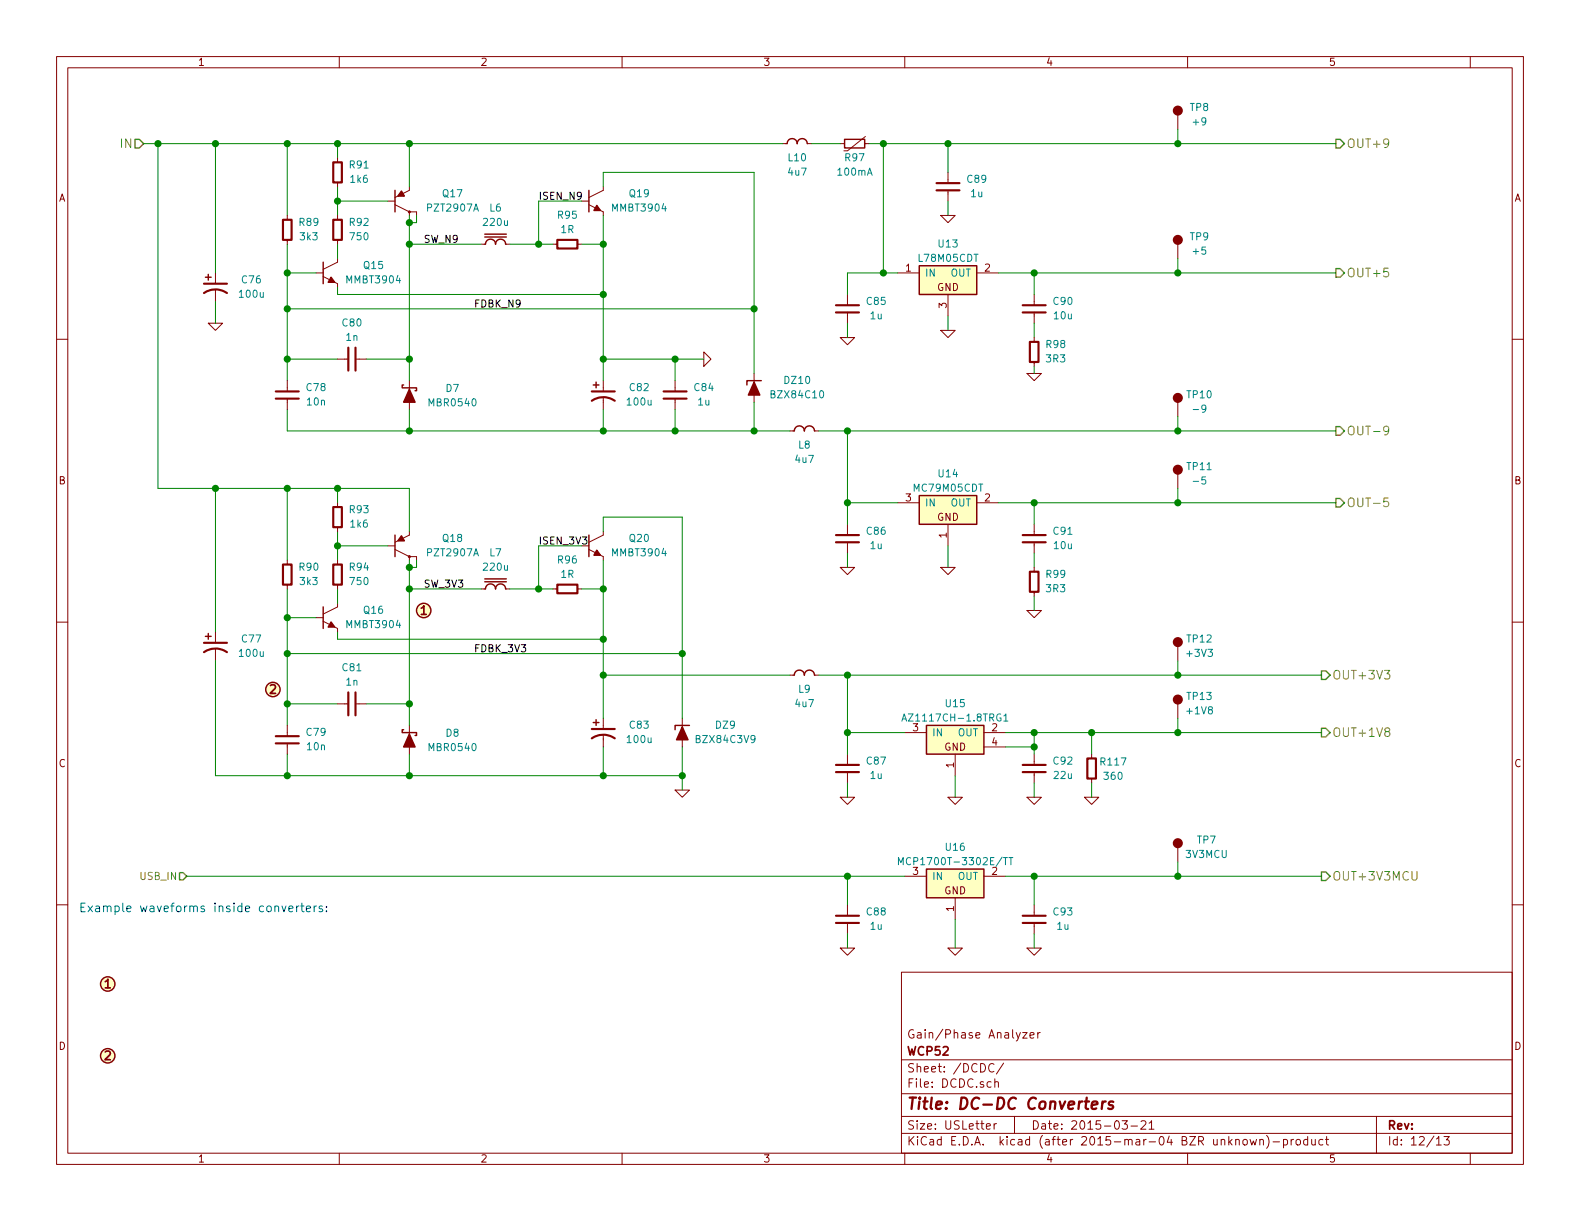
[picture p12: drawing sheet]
<svg xmlns="http://www.w3.org/2000/svg" width="279mm" height="216mm" viewBox="0 0 279 216" stroke-linecap="round" stroke-linejoin="round" font-family="sans-serif">
<g fill="none" stroke="#840000" stroke-width=".18">
<path d="M10 10h259.4v195.9h-259.4zM12 12h255.4v191.9h-255.4zM60 10v2M110 10v2M160 10v2M210 10v2M260 10v2M50.8 38.1v.8M59.7 27.9v.8M59.7 32.3v.7M59.7 38.1v.8M68.6 35.6h1.2"/>
<path d="M69.8 36.2l2.6 1.3M72.4 33v.7l-2.6 1.2M72.4 37.5v.6M72.4 37.5h1.3v.6M102.9 35.6h1.2M104.1 36.2l2.6 1.3v.6M106.7 33v.7l-2.6 1.2M138.4 25.4h.8M142.7 25.4h.8M148.6 25.4h.8M152.9 25.4h.8M153 24.1l-3.1 2.6h-.7"/>
<path d="M166.4 38.1h2.5l-1.3 1.3zM167.6 30.5v1.9M167.6 33.7v1.9M208.3 20.3v2.6M10 60h2M36.8 57.2h2.6l-1.3 1.2zM38.1 48.3v1.9M38.1 51.2v2.1M50.8 42.4v.8M55.9 48.3h1.2M57.1 48.9l2.6 1.3v.6M59.7 45.7v.7l-2.6 1.2"/>
<path d="M59.7 42.4v.8M85.1 43.2h.8M89.4 43.2h.8M97.8 43.2h.8M102.1 43.2h.8M148.6 59.7h2.5l-1.2 1.3zM149.9 52.1v1.9M149.9 55.2v2M158.7 48.3h3.9M166.4 58.4h2.5l-1.3 1.3zM167.6 52.1v3.8M172.7 48.3h3.8"/>
<path d="M182.9 52.1v1.9M182.9 55.2v2M182.9 59.7v.8M208.3 43.2v2.5M267.4 60h2M50.8 67.3v1.9M50.8 70.5v1.9M59.7 63.5h1.9M62.9 63.5h1.9M72.4 67.3v1.5M72.4 71.1v1.3M106.7 67.3v1.9"/>
<path d="M106.7 70.2v2.2M119.4 67.3v1.9M119.4 70.5v1.9M124.5 62.2l1.2 1.3-1.2 1.3zM133.3 66v1.6M133.3 69.9v1.2M139.7 76.2h.8M144 76.2h.8M181.6 66h2.5l-1.2 1.3zM182.9 64v.8M208.3 71.1v2.6M50.8 99.1v.7"/>
<path d="M59.7 88.9v.8M59.7 93.2v.8M59.7 99.1v.7M68.6 96.5h1.2M69.8 97.2l2.6 1.2M72.4 94v.6l-2.6 1.3M72.4 98.4v.7M72.4 98.4h1.3v.7M102.9 96.5h1.2M104.1 97.2l2.6 1.2v.7M106.7 94v.6l-2.6 1.3M149.9 92.7v1.9"/>
<path d="M149.9 95.9v1.9M158.7 88.9h3.9M167.6 92.7v3.8M172.7 88.9h3.8M182.9 92.7v1.9M182.9 95.9v1.9M208.3 83.8v2.6M10 110h2M38.1 111.8v1.9M38.1 114.7v2.1M50.8 103.4v.7M55.9 109.2h1.2"/>
<path d="M57.1 109.9l2.6 1.2v.7M59.7 103.4v.7M59.7 106.7v.6l-2.6 1.3M85.1 104.1h.8M89.4 104.1h.8M97.8 104.1h.8M102.1 104.1h.8M139.7 119.4h.8M144 119.4h.8M148.6 100.3h2.5l-1.2 1.3zM166.4 100.3h2.5l-1.3 1.3zM181.6 108h2.5l-1.2 1.2z"/>
<path d="M182.9 100.3v.8M182.9 104.6v.8M208.3 114.3v2.5M267.4 110h2M50.8 128.3v1.9M50.8 131.4v2M59.7 124.5h1.9M62.9 124.5h1.9M72.4 128.3v1.5M72.4 132.1v1.3M106.7 127v1.9M106.7 129.9v2.2"/>
<path d="M119.4 139.7h2.5l-1.3 1.3zM120.6 127v1.5M120.6 130.8v1.3M149.9 133.4v1.9M149.9 136.5v1.9M160 129.5h3.8M168.9 133.4v3.8M174 129.5h3.8M174 132.1h3.8M182.9 133.4v1.9M182.9 136.5v1.9M193 133.4v.7"/>
<path d="M193 137.7v.7M208.3 124.5v2.5M10 160h2M148.6 141h2.5l-1.2 1.2zM160 154.9h3.8M167.6 141h2.6l-1.3 1.2zM168.9 158.8v3.8M174 154.9h3.8M181.6 141h2.5l-1.2 1.2zM191.8 141h2.5l-1.3 1.2zM208.3 149.9v2.5M267.4 160h2"/>
<path d="M148.6 167.6h2.5l-1.2 1.3zM149.9 160v1.9M149.9 163.2v1.9M159.4 171.9h108v32h-108zM167.6 167.6h2.6l-1.3 1.3zM181.6 167.6h2.5l-1.2 1.3zM182.9 160v1.9M182.9 163.2v1.9M159.4 197.4h108M159.4 193.4h108M159.4 187.4h108M174.4 199.2l.7-.2v-.2l-.4-.1-.3 .2 .1 .7h.6"/>
<path d="M175.8 188.2a.7 .7 0 0 0-.9 .2 .7 .7 0 0 0 .1 1 .55 .55 0 0 0 .8 0M175.8 198.7v1M175.9 191.4l.2-.1h.4l.1 1M175.9 190.8v1.5M176.2 198.7l-.4 .3M177.5 188l-1.3 1.9M179.4 197.4v3M180.8 182.6h.8l-.8 1h.8M182.1 183.1l.8-.2-.1-.2-.4-.1-.3 .2 .1 .7h.6M183.5 182.6v1M183.9 182.6l-.4 .3M198.4 198.2h1l-.5 .6 .4 .1v.6l-.2 .2-.7-.2"/>
<path d="M200 199.1h1.1M201.8 198.3l.2-.1h.4l.2 .4-.9 1.1h.9M203.2 198.6l.4-.4v1.5M203.2 199.7h.9M243.4 197.4v6.5M60 203.9v2M110 203.9v2M159.4 200.4h108M160 203.9v2M210 203.9v2M219.9 201.6l.2-.1 .4 .1 .1 .6-.2 .2-.3 .1-.2-.2zM221.1 201.5l.3 1 .2-.7 .3 .7 .3-1"/>
<path d="M222.8 201.6l.2-.1h.4v1M222.8 201.5v1M224 200.8a1.71 1.71 0 0 1 0 2.2M225.1 201.9h1.2M227 201.5h.4l.3 .3-.1 .6h-.6M227 201.5v1.5M228.3 201.5v1M228.8 201.5l-.5 .3M229.3 201.6l.2-.1 .4 .1 .1 .6-.2 .2-.3 .1-.2-.2zM231.2 201.5h-.4l-.3 .3 .1 .5 .2 .2 .4-.1M231.2 201v1.5M232 201.5v.9l.4 .1 .2-.2"/>
<path d="M232.6 201.5v1M233.9 201.5h-.4l-.3 .3 .1 .5 .2 .2 .4-.1M234.4 201.5h.5M234.6 201v1.3l.3 .2M254 201.4l.4-.4v1.5M254 202.5h.9M255.3 201h1l-.5 .5 .4 .2v.6l-.2 .2-.7-.2M260 203.9v2"/>
</g>
<path d="M193.1 195.4l1-.2-.1-.4h-.6l-.3 .2v1l.2 .1 .6-.1M195 194.8l-.2 1.3M195.5 194.8a.54 .54 0 0 0-.6 .3M196.9 194.8h-.5l-.3 .3 .2 .3 .5 .1v.3l-.1 .2-.2 .1-.5-.1" fill="none" stroke="#840000" stroke-width=".41"/>
<g fill="none" stroke="#840000" stroke-width=".25">
<path d="M69.8 33.7v3.8M104.1 33.7v3.8M139.2 25.4a.89 .89 0 0 1 .9-.9 .89 .89 0 0 1 .9 .9 .89 .89 0 0 1 .9-.9 .89 .89 0 0 1 .8 .9M149.4 24.6h3.5v1.6h-3.5zM36.3 49h1M36.8 48.5v1M57.1 46.4v3.8M85.7 41.4h3.8M85.7 41.9h3.8M85.9 43.2a.89 .89 0 0 1 .8-.9 .89 .89 0 0 1 .9 .9 .89 .89 0 0 1 .9-.9 .89 .89 0 0 1 .9 .9M162.6 47h10.1v5.1h-10.1zM71.4 68.1h-.3v.5h2.6v.5h-.3"/>
<path d="M104.9 68.1h1M105.4 67.6v1M134.6 67.3h-2.5v.8M140.5 76.2a.89 .89 0 0 1 .9-.9 .89 .89 0 0 1 .8 .9 .89 .89 0 0 1 .9-.9 .89 .89 0 0 1 .9 .9M69.8 94.6v3.8M104.1 94.6v3.8M162.6 87.6h10.1v5.1h-10.1zM36.3 112.5h1M36.8 112v1M57.1 107.3v3.8M85.7 102.4h3.8M85.7 102.9h3.8"/>
<path d="M85.9 104.1a.89 .89 0 0 1 .8-.8 .89 .89 0 0 1 .9 .8 .89 .89 0 0 1 .9-.8 .89 .89 0 0 1 .9 .8M140.5 119.4a.89 .89 0 0 1 .9-.9 .89 .89 0 0 1 .8 .9 .89 .89 0 0 1 .9-.9 .89 .89 0 0 1 .9 .9M71.4 129h-.3v.5h2.6v.5h-.3M104.9 127.8h1M105.4 127.3v1M121.9 128.3h-2.5v.7M163.8 128.3h10.2v5.1h-10.2zM163.8 153.7h10.2v5.1h-10.2z"/>
<circle cx="74.9" cy="107.9" r="1.27"/>
<circle cx="48.3" cy="121.9" r="1.27"/>
<circle cx="19" cy="174" r="1.27"/>
<circle cx="19" cy="186.7" r="1.27"/>
</g>
<g fill="#840000" stroke="#840000" stroke-width=".25">
<path d="M58.5 49l.7 .9h-1.2z"/>
<path d="M105.5 36.3l.7 .9h-1.2z"/>
<path d="M133.3 67.6l1.1 2.3h-2.1z"/>
<path d="M58.5 110l.7 .9h-1.2z"/>
<path d="M105.5 97.3l.7 .9h-1.2z"/>
<path d="M120.6 128.5l1.1 2.3h-2.1z"/>
<path d="M72.4 68.8l1 2.3h-2z"/>
<path d="M72.4 129.8l1 2.3h-2z"/>
<path d="M71 33.8l.5 .9h-1.1z"/>
<path d="M71 94.7l.5 .9h-1.1z"/>
<circle cx="208.3" cy="149.1" r=".76"/>
<circle cx="208.3" cy="19.6" r=".76"/>
<circle cx="208.3" cy="42.4" r=".76"/>
<circle cx="208.3" cy="70.4" r=".76"/>
<circle cx="208.3" cy="83.1" r=".76"/>
<circle cx="208.3" cy="113.5" r=".76"/>
<circle cx="208.3" cy="123.7" r=".76"/>
</g>
<g fill="none" stroke="#840000" stroke-width=".38">
<path d="M50 38.9h1.6v3.5h-1.6zM58.9 28.7h1.6v3.6h-1.6zM58.9 38.9h1.6v3.5h-1.6zM165.6 33.7h4.1M165.6 32.4h4.1M36.1 51.8a3.6 3.6 0 0 1 4 0M36.1 50.2h4M98.6 42.4h3.5v1.5h-3.5zM147.8 55.2h4.1M147.8 54h4.1M180.8 55.2h4.1M180.8 54h4.1"/>
<path d="M48.8 69.2h4M48.8 70.5h4M61.6 61.5v4M62.9 61.5v4M104.6 70.9a3.6 3.6 0 0 1 4.1 0M104.6 69.2h4.1M117.3 69.2h4.1M117.3 70.5h4.1M182.1 60.5h1.5v3.5h-1.5zM50 99.8h1.6v3.6h-1.6zM58.9 89.7h1.6v3.5h-1.6zM58.9 99.8h1.6v3.6h-1.6z"/>
<path d="M147.8 95.9h4.1M147.8 94.6h4.1M180.8 95.9h4.1M180.8 94.6h4.1M36.1 115.3a3.6 3.6 0 0 1 4 0M36.1 113.7h4M98.6 103.4h3.5v1.5h-3.5zM182.1 101.1h1.5v3.5h-1.5zM48.8 131.4h4M48.8 130.2h4M61.6 122.4v4.1M62.9 122.4v4.1"/>
<path d="M104.6 130.6a3.6 3.6 0 0 1 4.1 0M104.6 128.9h4.1M147.8 136.5h4.1M147.8 135.3h4.1M180.8 136.5h4.1M180.8 135.3h4.1M192.3 134.1h1.5v3.6h-1.5zM147.8 163.2h4.1M147.8 161.9h4.1M180.8 163.2h4.1M180.8 161.9h4.1"/>
</g>
<path d="M245.6 76l-.3 .3-.5-.1-.1-.2 .1-.5a.48 .48 0 0 1 .7 0 1 1 0 0 1-.4 1.4h-.3M245.5 88.1h-.7l-.1 .7 .2-.2 .5 .1 .2 .2v.4l-.3 .3h-.4l-.2-.2M245.2 129.4l-.3-.3 .1-.2a.48 .48 0 0 1 .7 0l.1 .2-.2 .2-.6 .2v.6a.48 .48 0 0 0 .8-.2v-.3l-.3-.2M249.7 154.1l.1 1.4a.48 .48 0 0 0 .8-.2v-1.2" fill="none" stroke="#848400" stroke-width=".18"/>
<path d="M23.9 24.6h.7l.8 .8-.8 .8h-.7zM236.2 24.6h.8l.7 .8-.7 .8h-.8zM236.2 47.5h.8l.7 .8-.7 .7h-.8zM236.2 75.4h.8l.7 .8-.7 .8h-.8zM236.2 88.1h.8l.7 .8-.7 .8h-.8zM233.7 118.6h.7l.8 .8-.8 .7h-.7zM233.7 128.8h.7l.8 .7-.8 .8h-.7zM31.7 154.3h.7l.6 .6-.6 .7h-.7zM233.7 154.2h.7l.8 .7-.8 .8h-.7z" fill="none" stroke="#848400" stroke-width=".25"/>
<g fill="#ffffc2" stroke="#ffffc2" stroke-width=".25">
<path d="M162.6 47h10.1v5.1h-10.1z"/>
<path d="M162.6 87.6h10.1v5.1h-10.1z"/>
<path d="M163.8 128.3h10.2v5.1h-10.2z"/>
<path d="M163.8 153.7h10.2v5.1h-10.2z"/>
<circle cx="74.9" cy="107.9" r="1.27"/>
<circle cx="48.3" cy="121.9" r="1.27"/>
<circle cx="19" cy="174" r="1.27"/>
<circle cx="19" cy="186.7" r="1.27"/>
</g>
<path d="M159.5 127.5l.4-1.3 .4 1.3M159.6 127.1h.6M177.5 126.6l.4-.4v1.3M177.5 127.5h.7M158.9 152.9v-1.3l.4 .9 .4-.9v1.3M178.4 151.6h.7M178.8 151.6v1.3" fill="none" stroke="#008484" stroke-width=".18"/>
<g fill="#840000" stroke="#840000" stroke-width=".18">
<circle cx="72.4" cy="37.5" r=".18"/>
<circle cx="72.4" cy="98.4" r=".18"/>
</g>
<g fill="none" stroke="#008400" stroke-width=".18">
<path d="M25.4 25.4h113M27.9 25.4v61h44.5v7.6M38.1 25.4v22.9M50.8 25.4v12.7M59.7 25.4v2.5M59.7 33v5.1M59.7 35.6h8.9M72.4 25.4v7.6M72.4 38.1v29.2M73.7 38.1v1.3h-1.3M102.9 35.6h-7.7v7.6M106.7 33v-2.5h26.6v35.5"/>
<path d="M106.7 38.1v29.2M143.5 25.4h5.1M153.7 25.4h82.5M156.2 25.4v22.9M167.6 25.4v5.1M167.6 35.6v2.5M208.3 22.9v2.5M38.1 53.3v3.9M50.8 43.2v24.1M50.8 48.3h5.1M50.8 54.6h82.5M59.7 43.2v2.5"/>
<path d="M59.7 50.8v1.3h47M72.4 43.2h12.7M90.2 43.2h7.6M102.9 43.2h3.8M149.9 57.2v2.5M158.7 48.3h-8.8v3.8M167.6 55.9v2.5M176.5 48.3h59.7M182.9 48.3v3.8M182.9 57.2v2.5M208.3 45.7v2.6M50.8 63.5h8.9"/>
<path d="M50.8 72.4v3.8h88.9M64.8 63.5h7.6M72.4 72.4v3.8M106.7 72.4v3.8M106.7 63.5h17.8M119.4 63.5v3.8M119.4 72.4v3.8M133.3 71.1v5.1M144.8 76.2h91.4M149.9 76.2v16.5M182.9 64.8v1.2M208.3 73.7v2.5"/>
<path d="M38.1 86.4v25.4M50.8 86.4v12.7M59.7 86.4v2.5M59.7 94v5.1M59.7 96.5h8.9M72.4 99.1v29.2M73.7 99.1v1.2h-1.3M102.9 96.5h-7.7v7.6M106.7 94v-2.6h13.9v35.6M106.7 99.1v27.9M149.9 97.8v2.5M149.9 88.9h8.8"/>
<path d="M167.6 96.5v3.8M176.5 88.9h59.7M182.9 88.9v3.8M182.9 97.8v2.5M208.3 86.4v2.5M38.1 116.8v20.4h82.5M50.8 104.1v24.2M50.8 109.2h5.1M50.8 115.6h69.8M59.7 104.1v2.6M59.7 111.8v1.2h47M72.4 104.1h12.7"/>
<path d="M90.2 104.1h7.6M102.9 104.1h3.8M106.7 119.4h33M144.8 119.4h88.9M149.9 119.4v14M182.9 105.4v2.6M208.3 116.8v2.6M50.8 133.4v3.8M50.8 124.5h8.9M64.8 124.5h7.6M72.4 133.4v3.8M106.7 132.1v5.1"/>
<path d="M120.6 132.1v7.6M149.9 138.4v2.6M149.9 129.5h10.1M168.9 137.2v3.8M177.8 129.5h55.9M177.8 132.1h5.1M182.9 129.5v3.9M182.9 138.4v2.6M193 129.5v3.9M193 138.4v2.6M208.3 127v2.5M33 154.9h127"/>
<path d="M149.9 154.9v5.1M177.8 154.9h55.9M182.9 154.9v5.1M208.3 152.4v2.5M149.9 165.1v2.5M168.9 162.6v5M182.9 165.1v2.5"/>
</g>
<g fill="#008400" stroke="#008400" stroke-width=".25">
<circle cx="59.7" cy="35.6" r=".51"/>
<circle cx="72.4" cy="43.2" r=".51"/>
<circle cx="72.4" cy="63.5" r=".51"/>
<circle cx="50.8" cy="63.5" r=".51"/>
<circle cx="72.4" cy="76.2" r=".51"/>
<circle cx="106.7" cy="52.1" r=".51"/>
<circle cx="50.8" cy="48.3" r=".51"/>
<circle cx="59.7" cy="25.4" r=".51"/>
<circle cx="106.7" cy="43.2" r=".51"/>
<circle cx="95.3" cy="43.2" r=".51"/>
<circle cx="106.7" cy="76.2" r=".51"/>
<circle cx="133.4" cy="54.6" r=".51"/>
<circle cx="50.8" cy="54.6" r=".51"/>
<circle cx="106.7" cy="63.5" r=".51"/>
<circle cx="133.4" cy="76.2" r=".51"/>
<circle cx="50.8" cy="25.4" r=".51"/>
<circle cx="59.7" cy="96.5" r=".51"/>
<circle cx="72.4" cy="104.1" r=".51"/>
<circle cx="72.4" cy="124.5" r=".51"/>
<circle cx="50.8" cy="124.5" r=".51"/>
<circle cx="72.4" cy="137.2" r=".51"/>
<circle cx="106.7" cy="113" r=".51"/>
<circle cx="50.8" cy="109.2" r=".51"/>
<circle cx="59.7" cy="86.4" r=".51"/>
<circle cx="106.7" cy="104.1" r=".51"/>
<circle cx="95.3" cy="104.1" r=".51"/>
<circle cx="106.7" cy="137.2" r=".51"/>
<circle cx="120.7" cy="115.6" r=".51"/>
<circle cx="50.8" cy="115.6" r=".51"/>
<circle cx="50.8" cy="86.4" r=".51"/>
<circle cx="120.7" cy="137.2" r=".51"/>
<circle cx="27.9" cy="25.4" r=".51"/>
<circle cx="106.7" cy="119.4" r=".51"/>
<circle cx="38.1" cy="25.4" r=".51"/>
<circle cx="38.1" cy="86.4" r=".51"/>
<circle cx="50.8" cy="137.2" r=".51"/>
<circle cx="119.4" cy="76.2" r=".51"/>
<circle cx="119.4" cy="63.5" r=".51"/>
<circle cx="72.4" cy="25.4" r=".51"/>
<circle cx="167.6" cy="25.4" r=".51"/>
<circle cx="149.9" cy="76.2" r=".51"/>
<circle cx="149.9" cy="88.9" r=".51"/>
<circle cx="182.9" cy="48.3" r=".51"/>
<circle cx="182.9" cy="88.9" r=".51"/>
<circle cx="149.9" cy="119.4" r=".51"/>
<circle cx="149.9" cy="129.5" r=".51"/>
<circle cx="182.9" cy="132.1" r=".51"/>
<circle cx="182.9" cy="129.5" r=".51"/>
<circle cx="149.9" cy="154.9" r=".51"/>
<circle cx="182.9" cy="154.9" r=".51"/>
<circle cx="72.4" cy="39.4" r=".51"/>
<circle cx="72.4" cy="100.3" r=".51"/>
<circle cx="208.3" cy="154.9" r=".51"/>
<circle cx="208.3" cy="25.4" r=".51"/>
<circle cx="208.3" cy="48.3" r=".51"/>
<circle cx="208.3" cy="76.2" r=".51"/>
<circle cx="208.3" cy="88.9" r=".51"/>
<circle cx="208.3" cy="119.4" r=".51"/>
<circle cx="208.3" cy="129.5" r=".51"/>
<circle cx="156.2" cy="48.3" r=".51"/>
<circle cx="156.2" cy="25.4" r=".51"/>
<circle cx="193" cy="129.5" r=".51"/>
</g>
<path d="M53.4 159.7v1.3l.4 .2M51.1 160.7l.7-.1-.1-.3-.4-.1-.2 .2 .1 .7h.5M52.5 160.2v1M52.9 160.2l-.3 .1-.1 .2M53.2 160.2h.6M54.2 160.7l.7-.1-.1-.3-.4-.1-.2 .2 .1 .7h.5M55.5 160.2v1M56 160.2l-.3 .1-.2 .2M57 160.3l-.4-.1-.2 .2 .1 .2 .5 .2v.3h-.6M57.7 161.1v.1M57.7 160.3v.1" fill="none" stroke="#0000c2" stroke-width=".18"/>
<text font-size="2.8" fill="#840000" x="160.4" y="196.2">Title: DC-DC Converters</text>
<g font-size="2.1" fill="#848400">
<text x="21.3" y="26.2">IN</text>
<text x="238.2" y="26.2">OUT+9</text>
<text x="238.2" y="49">OUT+5</text>
<text x="238.2" y="77">OUT-9</text>
<text x="238.2" y="89.7">OUT-5</text>
<text x="235.6" y="120.1">OUT+3V3</text>
<text x="235.6" y="130.3">OUT+1V8</text>
<text x="235.6" y="155.7">OUT+3V3MCU</text>
</g>
<g font-size="2.1" fill="#840000">
<text x="74.3" y="108.7">1</text>
<text x="47.7" y="122.7">2</text>
<text x="18.5" y="174.8">1</text>
<text x="160.4" y="183.6">Gain/Phase Analyzer</text>
<text x="18.5" y="187.5">2</text>
<text x="160.4" y="189.6">Sheet: /DCDC/</text>
<text x="160.4" y="186.6">WCP52</text>
<text x="160.4" y="192.3">File: DCDC.sch</text>
<text x="160.4" y="202.5">KiCad E.D.A. kicad (after 2015-mar-04 BZR unknown)-product</text>
<text x="160.4" y="199.7">Size: USLetter</text>
<text x="182.4" y="199.7">Date: 2015-03-21</text>
<text x="245.4" y="199.7">Rev:</text>
<text x="245.4" y="202.5">Id: 12/13</text>
</g>
<text font-size="2.1" fill="#0000c2" x="14" y="161.3">Example waveforms inside converters:</text>
<g font-size="1.8" fill="#840000">
<text x="35" y="11.6">1</text>
<text x="85" y="11.6">2</text>
<text x="135" y="11.6">3</text>
<text x="185" y="11.6">4</text>
<text x="235" y="11.6">5</text>
<text x="10.4" y="35.6">A</text>
<text x="267.8" y="35.6">A</text>
<text x="160.2" y="48">1</text>
<text x="165.7" y="51.4">GND</text>
<text x="174.1" y="48">2</text>
<text x="167.4" y="54.5" transform="rotate(-90 167.4 54.5)">3</text>
<text x="10.4" y="85.6">B</text>
<text x="160.2" y="88.6">3</text>
<text x="174.1" y="88.6">2</text>
<text x="267.8" y="85.6">B</text>
<text x="165.7" y="92.1">GND</text>
<text x="167.4" y="95.1" transform="rotate(-90 167.4 95.1)">1</text>
<text x="175.4" y="129.3">2</text>
<text x="175.4" y="131.8">4</text>
<text x="10.4" y="135.6">C</text>
<text x="167" y="132.7">GND</text>
<text x="168.7" y="135.7" transform="rotate(-90 168.7 135.7)">1</text>
<text x="267.8" y="135.6">C</text>
<text x="161.4" y="154.7">3</text>
<text x="175.4" y="154.7">2</text>
<text x="167" y="158.1">GND</text>
<text x="168.7" y="161.1" transform="rotate(-90 168.7 161.1)">1</text>
<text x="10.4" y="185.6">D</text>
<text x="267.8" y="185.6">D</text>
<text x="35" y="205.5">1</text>
<text x="85" y="205.5">2</text>
<text x="135" y="205.5">3</text>
<text x="185" y="205.5">4</text>
<text x="235" y="205.5">5</text>
</g>
<g font-size="1.8" fill="#008484">
<text x="210.5" y="19.6">TP8</text>
<text x="211.1" y="22.1">+9</text>
<text x="61.9" y="29.8">R91</text>
<text x="139.4" y="28.5">L10</text>
<text x="149.5" y="28.5">R97</text>
<text x="62" y="32.3">1k6</text>
<text x="78.3" y="34.8">Q17</text>
<text x="111.4" y="34.8">Q19</text>
<text x="139.4" y="31">4u7</text>
<text x="148.2" y="31">100mA</text>
<text x="171.1" y="32.3">C89</text>
<text x="171.7" y="34.8">1u</text>
<text x="53" y="39.9">R89</text>
<text x="61.9" y="39.9">R92</text>
<text x="75.7" y="37.4">PZT2907A</text>
<text x="85.6" y="39.9">220u</text>
<text x="86.6" y="37.4">L6</text>
<text x="98.7" y="38.7">R95</text>
<text x="99.2" y="41.2">1R</text>
<text x="108.4" y="37.4">MMBT3904</text>
<text x="53.1" y="42.5">3k3</text>
<text x="62" y="42.5">750</text>
<text x="64.4" y="47.5">Q15</text>
<text x="162.6" y="46.3">L78M05CDT</text>
<text x="166" y="43.7">U13</text>
<text x="210.5" y="42.5">TP9</text>
<text x="211.1" y="45">+5</text>
<text x="42.4" y="52.6">100u</text>
<text x="42.8" y="50.1">C76</text>
<text x="61.4" y="50.1">MMBT3904</text>
<text x="153.3" y="53.9">C85</text>
<text x="163.6" y="48.9">IN</text>
<text x="168" y="48.9">OUT</text>
<text x="186.3" y="53.9">C90</text>
<text x="60.6" y="57.7">C80</text>
<text x="153.9" y="56.4">1u</text>
<text x="186.4" y="56.4">10u</text>
<text x="61.2" y="60.2">1n</text>
<text x="185.1" y="61.5">R98</text>
<text x="185.1" y="64.1">3R3</text>
<text x="54.3" y="69.1">C78</text>
<text x="54.4" y="71.7">10n</text>
<text x="76" y="71.8">MBR0540</text>
<text x="78.9" y="69.3">D7</text>
<text x="111" y="71.7">100u</text>
<text x="111.4" y="69.1">C82</text>
<text x="122.8" y="69.1">C84</text>
<text x="123.4" y="71.7">1u</text>
<text x="136.6" y="70.4">BZX84C10</text>
<text x="138.8" y="67.9">DZ10</text>
<text x="210" y="70.4">TP10</text>
<text x="211.3" y="72.9">-9</text>
<text x="140.7" y="81.8">4u7</text>
<text x="141.2" y="79.3">L8</text>
<text x="210" y="83.1">TP11</text>
<text x="161.7" y="86.9">MC79M05CDT</text>
<text x="163.6" y="89.5">IN</text>
<text x="166" y="84.4">U14</text>
<text x="168" y="89.5">OUT</text>
<text x="211.3" y="85.6">-5</text>
<text x="61.9" y="90.7">R93</text>
<text x="62" y="93.3">1k6</text>
<text x="78.3" y="95.8">Q18</text>
<text x="111.4" y="95.8">Q20</text>
<text x="153.3" y="94.5">C86</text>
<text x="186.3" y="94.5">C91</text>
<text x="53" y="100.9">R90</text>
<text x="61.9" y="100.9">R94</text>
<text x="75.7" y="98.3">PZT2907A</text>
<text x="85.6" y="100.9">220u</text>
<text x="86.6" y="98.3">L7</text>
<text x="98.7" y="99.6">R96</text>
<text x="108.4" y="98.3">MMBT3904</text>
<text x="153.9" y="97.1">1u</text>
<text x="186.4" y="97.1">10u</text>
<text x="53.1" y="103.4">3k3</text>
<text x="62" y="103.4">750</text>
<text x="99.2" y="102.2">1R</text>
<text x="185.1" y="102.2">R99</text>
<text x="185.1" y="104.7">3R3</text>
<text x="42.8" y="113.6">C77</text>
<text x="61.4" y="111">MMBT3904</text>
<text x="64.4" y="108.5">Q16</text>
<text x="210" y="113.6">TP12</text>
<text x="42.4" y="116.1">100u</text>
<text x="60.6" y="118.7">C81</text>
<text x="210" y="116.1">+3V3</text>
<text x="61.2" y="121.2">1n</text>
<text x="140.7" y="125">4u7</text>
<text x="141.2" y="122.5">L9</text>
<text x="167.3" y="125">U15</text>
<text x="210" y="123.7">TP13</text>
<text x="54.3" y="130.1">C79</text>
<text x="78.9" y="130.3">D8</text>
<text x="111" y="131.4">100u</text>
<text x="111.4" y="128.8">C83</text>
<text x="123.3" y="131.4">BZX84C3V9</text>
<text x="126.6" y="128.8">DZ9</text>
<text x="160.6" y="127.6">AZ1117CH-1.8TRG1</text>
<text x="161.4" y="129.3">3</text>
<text x="164.8" y="130.2">IN</text>
<text x="169.2" y="130.2">OUT</text>
<text x="210" y="126.3">+1V8</text>
<text x="54.4" y="132.6">10n</text>
<text x="76" y="132.8">MBR0540</text>
<text x="153.3" y="135.2">C87</text>
<text x="153.9" y="137.7">1u</text>
<text x="186.3" y="135.2">C92</text>
<text x="186.4" y="137.7">22u</text>
<text x="194.7" y="135.3">R117</text>
<text x="195.4" y="137.9">360</text>
<text x="211.7" y="149.1">TP7</text>
<text x="160.3" y="153">MCP1700T-3302E/TT</text>
<text x="164.8" y="155.6">IN</text>
<text x="167.3" y="150.4">U16</text>
<text x="169.2" y="155.6">OUT</text>
<text x="209.8" y="151.7">3V3MCU</text>
<text x="153.3" y="161.8">C88</text>
<text x="186.3" y="161.8">C93</text>
<text x="153.9" y="164.4">1u</text>
<text x="186.9" y="164.4">1u</text>
</g>
<g font-size="1.8">
<text x="95.2" y="35.3">ISEN_N9</text>
<text x="74.9" y="42.9">SW_N9</text>
<text x="83.8" y="54.4">FDBK_N9</text>
<text x="95.2" y="96.3">ISEN_3V3</text>
<text x="74.9" y="103.9">SW_3V3</text>
<text x="83.8" y="115.3">FDBK_3V3</text>
</g>
<text font-size="1.8" fill="#848400" x="24.9" y="155.6">USB_IN</text>
</svg>
